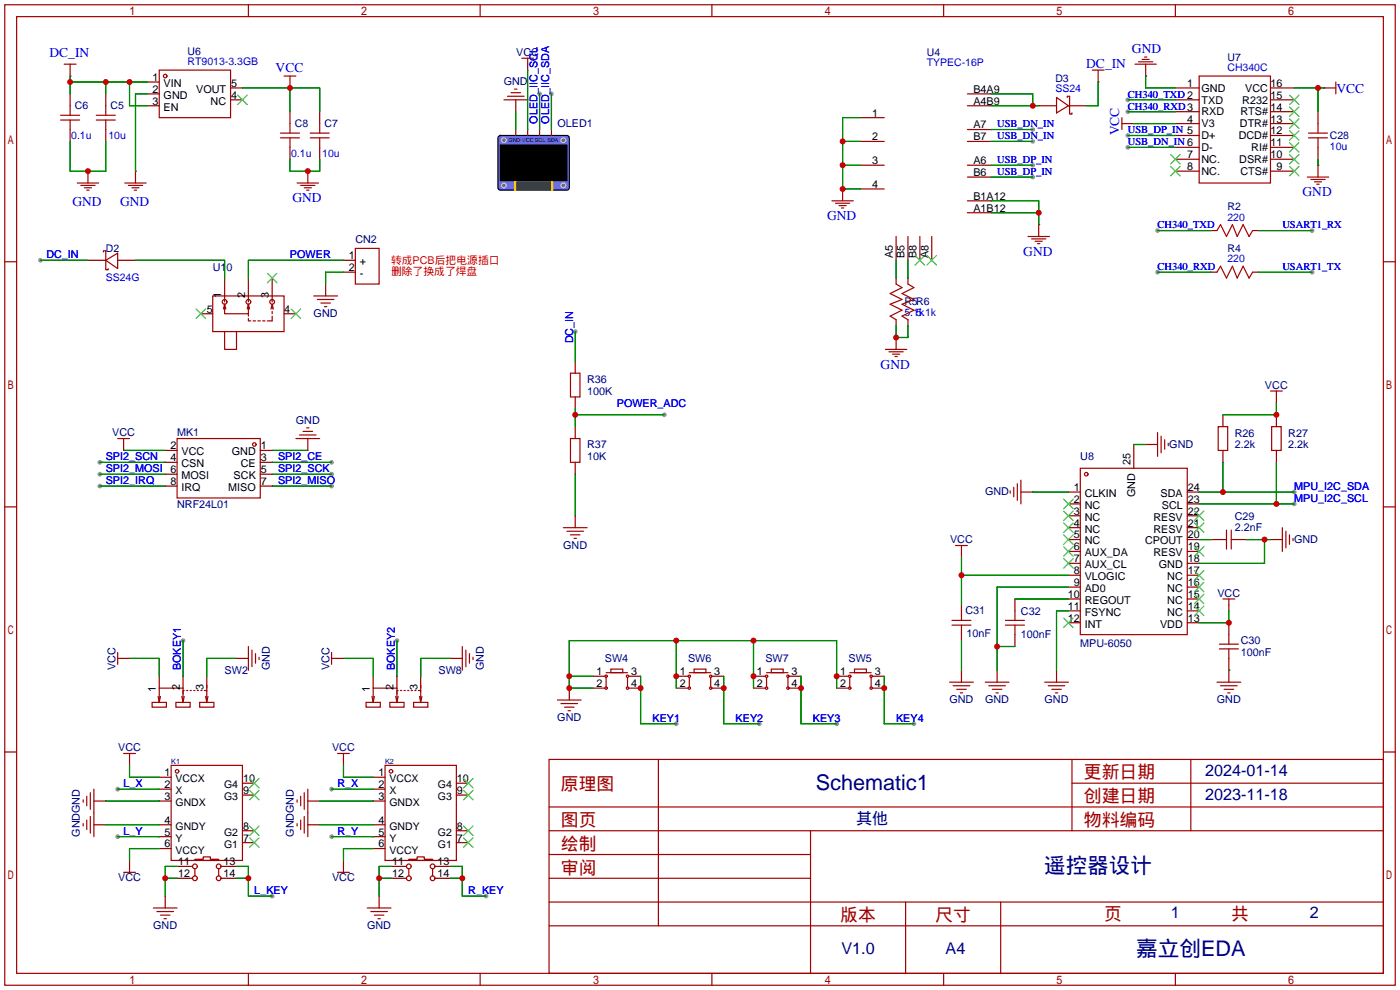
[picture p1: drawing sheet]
<svg xmlns="http://www.w3.org/2000/svg" width="299mm" height="212mm" viewBox="0 0 299 212" stroke-linecap="round" stroke-linejoin="round" font-family="sans-serif">
<g fill="#999">
<circle cx="25.1" cy="178.8" r=".51"/>
<circle cx="25.1" cy="168.7" r=".51"/>
<circle cx="58.2" cy="191.5" r=".51"/>
<circle cx="70.9" cy="178.8" r=".51"/>
<circle cx="70.9" cy="168.7" r=".51"/>
<circle cx="103.9" cy="191.5" r=".51"/>
<circle cx="220.7" cy="27.7" r=".51"/>
<circle cx="220.7" cy="30.2" r=".51"/>
<circle cx="220.7" cy="35.3" r=".51"/>
<circle cx="220.7" cy="37.8" r=".51"/>
<circle cx="241" cy="21.3" r=".51"/>
<circle cx="241" cy="23.9" r=".51"/>
<circle cx="241" cy="29" r=".51"/>
<circle cx="241" cy="31.5" r=".51"/>
<circle cx="280.4" cy="49.3" r=".51"/>
<circle cx="247.4" cy="49.3" r=".51"/>
<circle cx="247.4" cy="58.2" r=".51"/>
<circle cx="280.4" cy="58.2" r=".51"/>
<circle cx="8.6" cy="55.6" r=".51"/>
<circle cx="276.6" cy="105.2" r=".51"/>
<circle cx="276.6" cy="107.7" r=".51"/>
<circle cx="122.9" cy="70.9" r=".51"/>
<circle cx="142" cy="88.6" r=".51"/>
<circle cx="39.1" cy="136.9" r=".51"/>
<circle cx="21.3" cy="98.8" r=".51"/>
<circle cx="21.3" cy="101.3" r=".51"/>
<circle cx="21.3" cy="103.9" r=".51"/>
<circle cx="70.9" cy="98.8" r=".51"/>
<circle cx="70.9" cy="101.3" r=".51"/>
<circle cx="70.9" cy="103.9" r=".51"/>
<circle cx="144.5" cy="154.7" r=".51"/>
<circle cx="162.3" cy="154.7" r=".51"/>
<circle cx="178.8" cy="154.7" r=".51"/>
<circle cx="195.3" cy="154.7" r=".51"/>
<circle cx="115.3" cy="20.1" r=".51"/>
<circle cx="117.9" cy="20.1" r=".51"/>
<circle cx="84.8" cy="136.9" r=".51"/>
</g>
<g fill="none" stroke="#a10000" stroke-width=".25">
<path d="M1 1h297.2v209.6h-297.2zM3.6 3.6h292.1v204.4h-292.1zM13.7 13.7h2.6M15 13.7v2.6M34 15h15.3v10.1h-15.3zM53.1 1v2.6M60.7 16.3h2.5M62 16.3v2.5M102.6 1v2.6M152.1 1v2.6M201.7 1v2.6M233.4 15h2.6"/>
<path d="M234.7 15v2.5M242.6 13.7h4.5M243.3 13.2h3.1M244.1 12.7h1.5M244.6 12.2h.5M244.9 13.7v2.6M251.2 1v2.6M256.3 16.3h15.2v22.8h-15.2zM283 18.8h2.5M285.5 17.5v2.6M13 25.7h4M13 24.6h4"/>
<path d="M15 22.6v2M15 25.7v2M16.5 39.1h4.6M17.3 39.6h3M18.8 36.6v2.5M20.6 25.7h4M20.6 24.6h4M22.6 22.6v2M22.6 25.7v2M26.7 39.1h4.5M27.4 39.6h3.1M29 36.6v2.5"/>
<path d="M59.9 29.5h4.1M59.9 28.4h4.1M62 26.4v2M62 29.5v2M63.5 39.1h4.6M64.3 39.6h3M65.8 36.6v2.5M66.3 29.5h4.1M66.3 28.4h4.1M68.3 26.4v2M68.3 29.5v2M225.8 20.8l2.5 1.8-2.5 1.5z"/>
<path d="M228.1 20.8v-.2h.5v3.8h.5v-.3M239.8 26.4h2.5M239.8 25.1v2.6M279.4 37.8h4.6M279.7 29.5h4M279.7 28.4h4M280.2 38.4h3M280.9 38.9h1.5M281.4 39.4h.5M281.7 26.4v2M281.7 29.5v2M281.7 35.3v2.5"/>
<path d="M1 55.9h2.6M18 40.1h1.6M18.5 40.6h.5M22.1 53.8v-.2h.5v4.1h.5v-.3M22.6 55.6l2.5-1.5v3.3zM28.2 40.1h1.5M28.7 40.6h.5M65 40.1h1.5M65.5 40.6h.5M75.9 53.1h5.1v7.6h-5.1zM177.8 42.9h4.6M178.6 43.4h3"/>
<path d="M179.3 43.9h1.5M179.8 44.4h.5M180.1 40.4v2.5M219.7 50.5h4.6M220.5 51.1h3M221.2 51.6h1.6M221.7 52.1h.5M222 48v2.5M260.1 49.3l.8-1.3 1.2 2.5 1.3-2.5 1 2.5 1.3-2.5 1.3 2.5 .7-1.2M260.1 58.2l.8-1.3 1.2 2.5 1.3-2.5 1 2.5 1.3-2.5 1.3 2.5 .7-1.2M295.7 55.9h2.5M45.5 63.2h15.2v7.7h-15.2z"/>
<path d="M48 70.9v3.8h2.5v-3.8M48 65v2.1h5.1v-2.1M48 65l-.2 1M48 65l.3 1M53.1 68.1v.5h.5M53.1 67.1v.5M53.1 65l-.3 1M53.1 65l.2 1M54.1 68.6h.5M55.1 68.6h.5M56.1 68.6h.5M57.9 66l.3-1 .2 1"/>
<path d="M58.2 67.6v1h-1.1M58.2 65.5v.5M58.2 66.5v.6M67.1 63.2h5M67.8 64h3.6M68.6 64.8h2M69.3 65.5h.5M121.9 79.8h2.1v5h-2.1zM189.2 74.7h4.6M190 75.2h3M190.8 75.7h1.5M191.3 76.2h.5"/>
<path d="M191.5 60.7l1.3 .8-2.6 1.2 2.6 1.3-2.6 1 2.6 1.3-2.6 1.3 1.3 .7M191.5 72.1v2.6M194.1 60.7l1.2 .8-2.5 1.2 2.5 1.3-2.5 1 2.5 1.3-2.5 1.3 1.3 .7M25.1 93.7h2.6M26.4 93.7v1.3M63.2 93.7h5.1M64 93h3.6M64.8 92.2h2M65.5 91.4h.5M121.9 93.7h2.1v5.1h-2.1zM247.4 92.5v5M248.2 93.2v3.6"/>
<path d="M248.9 94v2M249.7 94.7v.5M260.3 91.2h2.1v5.1h-2.1zM271.8 91.2h2v5.1h-2zM1 108.3h2.6M120.4 112.8h5.1M121.2 113.5h3.5M121.9 114.3h2.1M122.7 115.1h.5M204.2 116.6h2.6M205.5 116.6v1.3M215.9 104.9v.5"/>
<path d="M216.7 104.1v2.1M217.4 103.4v3.5M218.2 102.6v5.1M230.9 100.1h22.8v35.5h-22.8zM261.4 115.3h.7M262.1 113.3v4M263.1 113.3v4M263.1 115.3h.8M274.1 112.8v5.1M274.8 113.5v3.6M275.6 114.3v2M276.4 115.1v.5"/>
<path d="M295.7 108.3h2.5M25.1 139.4v2.6M53.1 138.2v5.1M53.8 138.9v3.6M54.6 139.7v2M203.5 133.6h4M203.5 132.6h4M205.5 131.8v.8M205.5 133.6v.8M214.9 133.6h4M214.9 132.6h4M216.9 130.6v2"/>
<path d="M216.9 133.6v2M260.6 138.7h4.1M260.6 137.7h4.1M261.4 128h2.5M262.6 128v1.3M262.6 135.6v2.1M262.6 138.7v2M25.1 140.7h1.3M32.5 150.1h3.1v1h-3.1zM33.8 148.8l.2 1.3M34.3 148.8l-.3 1.3M37.6 150.1h3v1h-3z"/>
<path d="M38.9 148.8l.2 1.3 .3-1.3M39.1 148.3v-1.2h-5.1v3M39.4 147.6h-.3v2M39.9 147.6h.2M40.6 147.6h.3M41.4 147.6h.3M42.2 147.6h.2M42.7 150.1h3v1h-3zM42.9 147.6h.3M43.7 147.6h.5v2M43.9 148.8l.3 1.3 .2-1.3M44.2 146.4v1.3"/>
<path d="M55.4 140.5v.5M119.1 149.6h5.1M119.9 150.4h3.5M120.6 151.1h2.1M121.4 151.9h.5M129.5 143.8h4.6M129.5 144.8v2M130.6 143h2.5v.8h-2.5zM134.1 144.8v2M147.3 143.8h4.6M147.3 144.8v2M148.3 143h2.6v.8h-2.6z"/>
<path d="M151.9 144.8v2M163.8 143.8h4.6M163.8 144.8v2M164.8 143h2.6v.8h-2.6zM168.4 144.8v2M181.6 143.8h4.6M181.6 144.8v2M182.6 143h2.6v.8h-2.6zM186.2 144.8v2M202.9 145.8h5.1M203.7 146.6h3.6M204.5 147.3h2"/>
<path d="M205.2 148.1h.5M210.6 145.8h5M211.3 146.6h3.6M212.1 147.3h2M212.9 148.1h.5M223.3 145.8h5M224 146.6h3.6M224.8 147.3h2M225.6 148.1h.5M260.1 145.8h5.1M260.9 146.6h3.5M261.6 147.3h2.1"/>
<path d="M262.4 148.1h.5M1 160.7h2.6M17.8 170.9v.6M17.8 176v.5M18.5 170.2v2M18.5 175.3v2M19.3 169.4v3.6M19.3 174.5v3.6M20.1 168.7v10.1M26.4 161h2.6M27.7 161v1.3M36.6 163.6h15.2v20.3h-15.2z"/>
<path d="M63.5 170.9v.6M63.5 176v.5M64.3 170.2v2M64.3 175.3v2M65 169.4v3.6M65 174.5v3.6M65.8 168.7v10.1M72.1 161h2.6M73.4 161v1.3M82.3 163.6h15.2v20.3h-15.2zM117.3 162.3h178.4v45.7h-178.4zM117.3 177.5h178.4"/>
<path d="M117.3 172.5h178.4M140.7 162.3v35.6M173.2 177.5v30.5M229.1 162.3v15.2M229.1 167.4h66.6M254.5 162.3v15.2M295.7 160.7h2.5M26.4 186.4h2.6M27.7 185.2v1.2M32.8 194.1h5M33.5 194.8h3.6M34.3 195.6h2"/>
<path d="M35.1 196.3h.5M41.7 183.6h1.7v-.5h1.6v.5h1.7v.3h-5zM41.7 185.7v1.5M46.7 185.7v1.5M72.1 186.4h2.6M73.4 185.2v1.2M78.5 194.1h5.1M79.2 194.8h3.6M80 195.6h2M80.8 196.3h.5M87.4 183.6h1.8v-.5h1.5v.5h1.8v.3h-5.1zM87.4 185.7v1.5"/>
<path d="M92.5 185.7v1.5M117.3 182.6h55.9M117.3 197.9h178.4M117.3 192.8h178.4M117.3 187.7h55.9M193.5 192.8v15.2M213.9 192.8v15.2M53.1 208v2.6M102.6 208v2.6M152.1 208v2.6M201.7 208v2.6M251.2 208v2.6"/>
<circle cx="35.3" cy="16.3" r=".38"/>
<circle cx="48" cy="64.5" r=".51"/>
<circle cx="53.1" cy="64.5" r=".51"/>
<circle cx="58.2" cy="64.5" r=".51"/>
<circle cx="232.2" cy="101.3" r=".38"/>
<circle cx="129.5" cy="144.5" r=".25"/>
<circle cx="129.5" cy="147.1" r=".25"/>
<circle cx="134.1" cy="147.1" r=".25"/>
<circle cx="134.1" cy="144.5" r=".25"/>
<circle cx="147.3" cy="147.1" r=".25"/>
<circle cx="147.3" cy="144.5" r=".25"/>
<circle cx="151.9" cy="144.5" r=".25"/>
<circle cx="151.9" cy="147.1" r=".25"/>
<circle cx="163.8" cy="147.1" r=".25"/>
<circle cx="163.8" cy="144.5" r=".25"/>
<circle cx="168.4" cy="144.5" r=".25"/>
<circle cx="168.4" cy="147.1" r=".25"/>
<circle cx="181.6" cy="147.1" r=".25"/>
<circle cx="181.6" cy="144.5" r=".25"/>
<circle cx="186.2" cy="144.5" r=".25"/>
<circle cx="186.2" cy="147.1" r=".25"/>
<circle cx="37.8" cy="164.8" r=".38"/>
<circle cx="83.6" cy="164.8" r=".38"/>
<circle cx="41.7" cy="187.7" r=".51"/>
<circle cx="41.7" cy="185.2" r=".51"/>
<circle cx="46.7" cy="187.7" r=".51"/>
<circle cx="46.7" cy="185.2" r=".51"/>
<circle cx="87.4" cy="187.7" r=".51"/>
<circle cx="87.4" cy="185.2" r=".51"/>
<circle cx="92.5" cy="187.7" r=".51"/>
<circle cx="92.5" cy="185.2" r=".51"/>
</g>
<g fill="none" stroke="#870000" stroke-width=".25">
<path d="M15 16.3h.1M31.5 17.5h2.5M49.3 18.8h2.5M62 18.8h.1M234.7 17.5h.1M244.9 16.3h.1M251.2 18.8h5.1M271.5 18.8h5.1M283 18.8h.1M15 20.1v2.5M15 27.7v2.5M18.8 36.6h.1"/>
<path d="M22.6 20.1v2.5M22.6 27.7v2.5M29 36.6h.1M31.5 20.1h2.5M31.5 22.6h2.5M49.3 21.3h2.5M62 23.9v2.5M62 31.5v2.5M65.8 36.6h.1M68.3 23.9v2.5M68.3 31.5v2.5M183.9 30.2h5.1"/>
<path d="M183.9 35.3h5.1M183.9 25.1h5.1M206.8 20.1h5M206.8 22.6h5M206.8 27.7h5M206.8 30.2h5M206.8 35.3h5M206.8 37.8h5M222 22.6h3.8M228.3 22.6h3.9M242.3 26.4h.1M251.2 21.3h5.1"/>
<path d="M251.2 23.9h5.1M251.2 26.4h5.1M251.2 29h5.1M251.2 31.5h5.1M251.2 34h5.1M251.2 36.6h5.1M271.5 21.3h5.1M271.5 23.9h5.1M271.5 26.4h5.1M271.5 29h5.1M271.5 31.5h5.1M271.5 34h5.1"/>
<path d="M271.5 36.6h5.1M281.7 35.3h.1M281.7 23.9v2.5M281.7 31.5v2.5M18.8 55.6h3.8M25.1 55.6h3.9M48 59.4v5.1M53.1 59.4v5.1M58.2 59.4v5.1M73.4 58.2h2.5M73.4 55.6h2.5M180.1 40.4h.1"/>
<path d="M183.9 40.4h5.1M191.5 50.5v5.1M191.5 59.4v1.3M194.1 50.5v5.1M194.1 59.4v1.3M196.6 50.5v5.1M199.1 50.5v5.1M206.8 42.9h5M206.8 45.5h5M222 48h.1M258.8 49.3h1.3M258.8 58.2h1.3"/>
<path d="M267.7 49.3h1.3M267.7 58.2h1.3M42.9 67.1h2.6M60.7 67.1h2.5M69.6 60.7v2.5M122.9 77.2v2.6M191.5 72.1h.1M191.5 68.3v1.3M194.1 68.3v1.3M26.4 95v1.3M65.8 93.7v2.6M122.9 84.8v2.6"/>
<path d="M122.9 91.2v2.5M122.9 98.8v2.5M242.3 95v5.1M244.9 95h2.5M261.4 88.6v2.6M261.4 96.3v2.5M272.8 88.6v2.6M272.8 96.3v2.5M122.9 110.2v2.6M205.5 117.9v1.2M218.2 105.2h2.5M228.3 105.2h2.6"/>
<path d="M228.3 107.7h2.6M228.3 110.2h2.6M228.3 112.8h2.6M228.3 115.3h2.6M228.3 117.9h2.6M253.7 105.2h2.6M253.7 107.7h2.6M253.7 110.2h2.6M253.7 112.8h2.6M253.7 115.3h2.6M253.7 117.9h2.6M258.8 115.3h2.6"/>
<path d="M263.9 115.3h2.5M271.5 115.3h2.6M205.5 129.3v2.5M205.5 134.4v2.5M216.9 128v2.6M216.9 135.6v2.6M228.3 120.4h2.6M228.3 122.9h2.6M228.3 125.5h2.6M228.3 128h2.6M228.3 130.6h2.6M228.3 133.1h2.6"/>
<path d="M253.7 120.4h2.6M253.7 122.9h2.6M253.7 125.5h2.6M253.7 128h2.6M253.7 130.6h2.6M253.7 133.1h2.6M262.6 129.3v1.3M262.6 133.1v2.5M26.4 140.7h1.3M34 144.5v2.6M39.1 144.5v2.6M44.2 144.5v2.6"/>
<path d="M50.5 140.7h2.6M121.7 147.1v2.5M126.7 147.1h2.6M126.7 144.5h2.6M134.4 147.1h2.5M134.4 144.5h2.5M144.5 147.1h2.6M144.5 144.5h2.6M152.1 147.1h2.6M152.1 144.5h2.6M161 147.1h2.6M161 144.5h2.6"/>
<path d="M168.7 147.1h2.5M168.7 144.5h2.5M178.8 147.1h2.6M178.8 144.5h2.6M186.4 147.1h2.6M186.4 144.5h2.6M205.5 143.3v2.5M213.1 143.3v2.5M225.8 143.3v2.5M262.6 140.7v5.1M20.1 171.2h2.5M20.1 176.3h2.5"/>
<path d="M27.7 162.3v1.3M34 166.1h2.6M34 168.7h2.6M34 171.2h2.6M34 178.8h2.6M34 176.3h2.6M51.8 177.5h2.6M51.8 169.9h2.6M51.8 167.4h2.6M65.8 171.2h2.5M65.8 176.3h2.5M73.4 162.3v1.3"/>
<path d="M79.8 166.1h2.5M79.8 168.7h2.5M79.8 171.2h2.5M79.8 178.8h2.5M79.8 176.3h2.5M97.5 177.5h2.6M97.5 169.9h2.6M97.5 167.4h2.6M27.7 183.9v1.3M34 181.4h2.6M35.3 191.5v2.6M37.8 187.7h3.3"/>
<path d="M37.8 185.2h3.3M47.2 187.7h3.3M47.2 185.2h3.3M51.8 180.1h2.6M73.4 183.9v1.3M79.8 181.4h2.5M81 191.5v2.6M83.6 187.7h3.3M83.6 185.2h3.3M93 187.7h3.3M93 185.2h3.3M97.5 180.1h2.6"/>
</g>
<g fill="none" stroke="#3c3" stroke-width=".25">
<path d="M50.8 20.3l2 2.1M52.8 20.3l-2 2.1M250.2 35.6l2 2M250.2 33l2 2.1M252.2 35.6l-2 2M252.2 33l-2 2.1M275.6 20.3l2 2.1M275.6 22.9l2 2M275.6 25.4l2 2M275.6 27.9l2 2.1M275.6 30.5l2 2M275.6 33l2 2.1"/>
<path d="M275.6 35.6l2 2M277.6 20.3l-2 2.1M277.6 22.9l-2 2M277.6 25.4l-2 2M277.6 27.9l-2 2.1M277.6 30.5l-2 2M277.6 33l-2 2.1M277.6 35.6l-2 2M57.1 58.4l2.1 2.1M59.2 58.4l-2.1 2.1M195.6 54.6l2 2M197.6 54.6l-2 2"/>
<path d="M198.1 54.6l2.1 2M200.2 54.6l-2.1 2M41.9 66l2 2.1M43.9 66l-2 2.1M62.2 66l2.1 2.1M64.3 66l-2.1 2.1M227.3 106.7l2.1 2M227.3 109.2l2.1 2.1M227.3 111.8l2.1 2M227.3 114.3l2.1 2M227.3 116.8l2.1 2.1M227.3 119.4l2.1 2"/>
<path d="M229.4 106.7l-2.1 2M229.4 109.2l-2.1 2.1M229.4 111.8l-2.1 2M229.4 114.3l-2.1 2M229.4 116.8l-2.1 2.1M229.4 119.4l-2.1 2M255.3 116.8l2 2.1M255.3 111.8l2 2M255.3 109.2l2 2.1M257.3 116.8l-2 2.1M257.3 111.8l-2 2M257.3 109.2l-2 2.1"/>
<path d="M227.3 132.1l2.1 2M229.4 132.1l-2.1 2M255.3 129.5l2 2.1M255.3 127l2 2M255.3 124.5l2 2M255.3 121.9l2 2.1M257.3 129.5l-2 2.1M257.3 127l-2 2M257.3 124.5l-2 2M257.3 121.9l-2 2.1M53.3 179.1l2.1 2M53.3 176.5l2.1 2.1"/>
<path d="M53.3 168.9l2.1 2M53.3 166.4l2.1 2M55.4 179.1l-2.1 2M55.4 176.5l-2.1 2.1M55.4 168.9l-2.1 2M55.4 166.4l-2.1 2M99.1 179.1l2 2M99.1 176.5l2 2.1M99.1 168.9l2 2M99.1 166.4l2 2M101.1 179.1l-2 2M101.1 176.5l-2 2.1"/>
<path d="M101.1 168.9l-2 2M101.1 166.4l-2 2"/>
</g>
<g fill="none" stroke="#008700" stroke-width=".25">
<path d="M15 17.5h16.5M15 16.3v3.8M22.6 17.5v2.6M27.7 17.5v5.1h3.8M51.8 18.8h16.5v5.1M62 18.8v5.1M234.7 17.5v5.1h-2.5M244.9 16.3v2.5h6.3M276.6 18.8h6.4M281.7 18.8v5.1M15 30.2v6.4h7.6v-6.4M31.5 20.1h-2.5v16.5"/>
<path d="M62 34v2.6h6.3v-2.6M180.1 30.2h3.8M180.1 35.3h3.8M183.9 25.1h-3.8v15.3h3.8M211.8 22.6h10.2M211.8 20.1h8.9v2.5M211.8 27.7h8.9M211.8 30.2h8.9M211.8 35.3h8.9M211.8 37.8h8.9M241 21.3h10.2M241 23.9h10.2"/>
<path d="M241 29h10.2M241 31.5h10.2M242.3 26.4h8.9M281.7 34v1.3M8.6 55.6h10.2M29 55.6h19v3.8M73.4 55.6h-20.3v3.8M73.4 58.2h-3.8v2.5M191.5 55.6v3.8M194.1 55.6v3.8M211.8 42.9h10.2v5.1M211.8 45.5h10.2"/>
<path d="M247.4 49.3h11.4M247.4 58.2h11.4M269 49.3h11.4M269 58.2h11.4M122.9 70.9v6.3M191.5 69.6v2.5h2.6v-2.5M21.3 98.8h14M26.4 96.3h8.9M58.2 96.3h7.6M58.2 98.8h12.7M122.9 87.4v3.8M122.9 88.6h19.1"/>
<path d="M242.3 95h2.6M261.4 98.8v6.4M272.8 86.1v2.5h-11.4M272.8 98.8v8.9M21.3 101.3h14M21.3 103.9h14M58.2 101.3h12.7M58.2 103.9h12.7M122.9 101.3v8.9M205.5 119.1v10.2M220.7 105.2h7.6M256.3 115.3h2.5"/>
<path d="M256.3 105.2h20.3M256.3 107.7h20.3M266.4 115.3h5.1M270.3 115.3v5.1h-14M39.1 136.9v7.6M144.5 136.9v10.2M161 136.9v10.2M205.5 136.9v6.4M205.5 122.9h22.8M213.1 138.2h3.8M216.9 128h11.4M228.3 130.6h-2.5v12.7"/>
<path d="M228.3 125.5h-15.2v17.8M262.6 130.6v2.5h-6.3M27.7 140.7h6.3v3.8M50.5 140.7h-6.3v3.8M121.7 144.5h5M126.7 147.1h-5v-10.2h57.1v10.2M136.9 144.5v10.2h7.6M154.7 144.5v10.2h7.6M171.2 144.5v10.2h7.6M189 144.5v10.2h6.3M262.6 143.3h.1M22.6 171.2h11.4"/>
<path d="M22.6 176.3h11.4M25.1 178.8h8.9M25.1 168.7h8.9M27.7 163.6v2.5h6.3M68.3 171.2h11.5M68.3 176.3h11.5M70.9 178.8h8.9M70.9 168.7h8.9M73.4 163.6v2.5h6.4M34 181.4h-6.3v2.5M35.3 187.7h2.5M37.8 185.2h-2.5v6.3"/>
<path d="M50.5 187.7h2.6M50.5 185.2h2.6v6.3h5.1M79.8 181.4h-6.4v2.5M81 187.7h2.6M83.6 185.2h-2.6v6.3M96.3 187.7h2.5M96.3 185.2h2.5v6.3h5.1"/>
</g>
<path d="M110.5 38.6h7.4v2h-7.4z" fill="#21212e" stroke="#6e4717" stroke-width=".25"/>
<path d="M106.5 29.2l.4-.2h14.5l.3 .5-.1 10.9-.4 .2h-14.5l-.3-.5z" fill="#39f" stroke="#000" stroke-width=".25"/>
<path d="M106.9 31h14.3v7.6h-14.3z" fill="#000" stroke="#000" stroke-width=".25"/>
<path d="M110 38.9h8.1v1.7h-8.1z" fill="#fc0" stroke="#fc0" stroke-width=".25"/>
<path d="M110.5 38.9h7.1v1.7h-7.1z" fill="#333" stroke="#333" stroke-width=".25"/>
<g fill="#666" stroke="#ccc" stroke-width=".25">
<circle cx="120.4" cy="30" r=".51"/>
<circle cx="107.7" cy="30" r=".51"/>
<circle cx="107.7" cy="39.6" r=".51"/>
<circle cx="120.4" cy="39.6" r=".51"/>
</g>
<g fill="none" stroke="#870000" stroke-width=".25">
<path d="M112.8 13.7v1.3M110.2 21.3v2.6M110.2 27.7v1.3M112.8 27.7v1.3M115.3 27.7v1.3M117.9 27.7v1.3M35.3 96.3h2.5M35.3 98.8h2.5M55.6 96.3h2.6M55.6 98.8h2.6M272.8 84.8v1.3M35.3 103.9h2.5"/>
<path d="M35.3 101.3h2.5M55.6 103.9h2.6M55.6 101.3h2.6M72.1 140.7h1.3M79.8 144.5v2.6M84.8 144.5v2.6M89.9 144.5v2.6M96.3 140.7h2.5"/>
</g>
<g fill="none" stroke="#a10000" stroke-width=".25">
<path d="M109.2 19.8h2.1M110 19.1h.5M111.5 12.4h2.5M112.8 12.4v1.3M107.7 21.3h5.1M108.5 20.6h3.5M37.8 93.7h17.8v12.7h-17.8zM271.5 83.6h2.6M272.8 83.6v1.2M70.9 139.4v2.6M98.8 138.2v5.1M99.6 138.9v3.6"/>
<path d="M100.3 139.7v2M70.9 140.7h1.2M78.2 150.1h3.1v1h-3.1zM79.5 148.8l.3 1.3M80 148.8l-.2 1.3M83.3 150.1h3.1v1h-3.1zM84.6 148.8l.2 1.3 .3-1.3M84.8 148.3v-1.2h-5v3M85.1 147.6h-.3v2M85.6 147.6h.3M86.4 147.6h.2M87.1 147.6h.3"/>
<path d="M87.9 147.6h.2M88.4 150.1h3v1h-3zM88.6 147.6h.3M89.4 147.6h.5v2M89.7 148.8l.2 1.3 .3-1.3M89.9 146.4v1.3M101.1 140.5v.5"/>
<circle cx="54.4" cy="95" r=".38"/>
</g>
<path d="M112.8 15v12.7M110.2 23.9v3.8M115.3 20.1v7.6M117.9 20.1v7.6M84.8 136.9v7.6M73.4 140.7h6.4v3.8M96.3 140.7h-6.4v3.8" fill="none" stroke="#008700" stroke-width=".25"/>
<g fill="#c00">
<circle cx="35.3" cy="187.7" r=".63"/>
<circle cx="53.1" cy="187.7" r=".63"/>
<circle cx="81" cy="187.7" r=".63"/>
<circle cx="98.8" cy="187.7" r=".63"/>
<circle cx="22.6" cy="17.5" r=".63"/>
<circle cx="15" cy="17.5" r=".63"/>
<circle cx="27.7" cy="17.5" r=".63"/>
<circle cx="65.8" cy="36.6" r=".63"/>
<circle cx="62" cy="18.8" r=".63"/>
<circle cx="18.8" cy="36.6" r=".63"/>
<circle cx="191.5" cy="72.1" r=".63"/>
<circle cx="220.7" cy="22.6" r=".63"/>
<circle cx="180.1" cy="40.4" r=".63"/>
<circle cx="180.1" cy="35.3" r=".63"/>
<circle cx="180.1" cy="30.2" r=".63"/>
<circle cx="222" cy="45.5" r=".63"/>
<circle cx="281.7" cy="18.8" r=".63"/>
<circle cx="270.3" cy="115.3" r=".63"/>
<circle cx="205.5" cy="122.9" r=".63"/>
<circle cx="262.6" cy="133.1" r=".63"/>
<circle cx="213.1" cy="138.2" r=".63"/>
<circle cx="261.4" cy="105.2" r=".63"/>
<circle cx="272.8" cy="107.7" r=".63"/>
<circle cx="122.9" cy="88.6" r=".63"/>
<circle cx="272.8" cy="88.6" r=".63"/>
<circle cx="136.9" cy="147.1" r=".63"/>
<circle cx="154.7" cy="147.1" r=".63"/>
<circle cx="171.2" cy="147.1" r=".63"/>
<circle cx="189" cy="147.1" r=".63"/>
<circle cx="161" cy="136.9" r=".63"/>
<circle cx="178.8" cy="144.5" r=".63"/>
<circle cx="144.5" cy="144.5" r=".63"/>
<circle cx="144.5" cy="136.9" r=".63"/>
<circle cx="121.7" cy="144.5" r=".63"/>
<circle cx="161" cy="144.5" r=".63"/>
<circle cx="121.7" cy="147.1" r=".63"/>
</g>
<g font-size="4.6" fill="#000080">
<text x="174.4" y="168.8">Schematic1</text>
<text x="223.1" y="186.6">遥控器设计</text>
<text x="242.8" y="204.3">嘉立创EDA</text>
</g>
<g font-size="3.8" fill="#a00000">
<text x="231.6" y="166.4">更新日期</text>
<text x="119.9" y="168.9">原理图</text>
<text x="231.6" y="171.5">创建日期</text>
<text x="119.9" y="176.5">图页</text>
<text x="231.6" y="176.5">物料编码</text>
<text x="119.9" y="181.6">绘制</text>
<text x="119.9" y="186.7">审阅</text>
<text x="179.6" y="196.9">版本</text>
<text x="199.9" y="196.9">尺寸</text>
<text x="236" y="196.6">页</text>
<text x="263.1" y="196.6">共</text>
</g>
<g font-size="3.5" fill="#000080">
<text x="257.6" y="165.9">2024-01-14</text>
<text x="257.6" y="171">2023-11-18</text>
<text x="183" y="176">其他</text>
<text x="250.2" y="196.1">1</text>
<text x="280" y="196.1">2</text>
<text x="179.8" y="204">V1.0</text>
<text x="202.1" y="204">A4</text>
</g>
<g font-size="2.9" fill="#00f">
<text x="241.9" y="11.3">GND</text>
<text x="10.6" y="12.2">DC_IN</text>
<text x="58.9" y="15.5">VCC</text>
<text x="232.2" y="14.5">DC_IN</text>
<text x="285.6" y="19.9">VCC</text>
<text x="239.2" y="29" transform="rotate(-90 239.2 29)">VCC</text>
<text x="278.4" y="42">GND</text>
<text x="15.5" y="44">GND</text>
<text x="25.7" y="44">GND</text>
<text x="62.5" y="43.2">GND</text>
<text x="176.8" y="47">GND</text>
<text x="218.7" y="54.7">GND</text>
<text x="188.2" y="78.8">GND</text>
</g>
<g font-size="2.3" fill="#000080">
<text x="110.3" y="12">VCC</text>
<text x="107.7" y="18.2">GND</text>
<text x="119.1" y="27.2">OLED1</text>
<text x="75.9" y="52">CN2</text>
<text x="45.5" y="57.9">U10</text>
<text x="67" y="67.7">GND</text>
<text x="125.5" y="81.8">R36</text>
<text x="270.4" y="83.1">VCC</text>
<text x="125.5" y="84.4">100K</text>
<text x="24" y="93.3">VCC</text>
<text x="37.8" y="93.3">MK1</text>
<text x="63.2" y="90.6">GND</text>
<text x="125.5" y="95.8">R37</text>
<text x="249.9" y="95.7">GND</text>
<text x="263.9" y="93.3">R26</text>
<text x="263.9" y="95.8">2.2k</text>
<text x="275.3" y="93.3">R27</text>
<text x="275.3" y="95.8">2.2k</text>
<text x="125.5" y="98.3">10K</text>
<text x="230.9" y="98.3">U8</text>
<text x="210.5" y="105.8">GND</text>
<text x="37.8" y="108.5">NRF24L01</text>
<text x="263.9" y="111">C29</text>
<text x="263.9" y="113.6">2.2nF</text>
<text x="120.4" y="117.3">GND</text>
<text x="203" y="116.1">VCC</text>
<text x="276.6" y="116">GND</text>
<text x="206.3" y="131.1">C31</text>
<text x="218.2" y="131.4">C32</text>
<text x="260.2" y="127.6">VCC</text>
<text x="206.6" y="136.2">10nF</text>
<text x="218.2" y="136.4">100nF</text>
<text x="265.2" y="137.7">C30</text>
<text x="24.7" y="143.2" transform="rotate(-90 24.7 143.2)">VCC</text>
<text x="57.7" y="143.3" transform="rotate(-90 57.7 143.3)">GND</text>
<text x="70.4" y="143.2" transform="rotate(-90 70.4 143.2)">VCC</text>
<text x="103.4" y="143.3" transform="rotate(-90 103.4 143.3)">GND</text>
<text x="129.3" y="141.5">SW4</text>
<text x="147.1" y="141.5">SW6</text>
<text x="163.6" y="141.5">SW7</text>
<text x="181.4" y="141.5">SW5</text>
<text x="230.9" y="138.4">MPU-6050</text>
<text x="265.2" y="140.3">100nF</text>
<text x="48" y="144.1">SW2</text>
<text x="93.7" y="144.1">SW8</text>
<text x="119.1" y="154.1">GND</text>
<text x="202.9" y="150.3">GND</text>
<text x="210.5" y="150.3">GND</text>
<text x="223.2" y="150.3">GND</text>
<text x="260.1" y="150.3">GND</text>
<text x="25.2" y="160.6">VCC</text>
<text x="71" y="160.6">VCC</text>
<text x="17.1" y="178.8" transform="rotate(-90 17.1 178.8)">GNDGND</text>
<text x="62.8" y="178.8" transform="rotate(-90 62.8 178.8)">GNDGND</text>
<text x="25.2" y="188.3">VCC</text>
<text x="71" y="188.3">VCC</text>
<text x="32.7" y="198.6">GND</text>
<text x="78.5" y="198.6">GND</text>
</g>
<g font-size="2.3">
<text x="32.6" y="17.3">1</text>
<text x="32.6" y="19.8">2</text>
<text x="32.6" y="22.4">3</text>
<text x="35" y="18.6">VIN</text>
<text x="35" y="21.1">GND</text>
<text x="35" y="23.6">EN</text>
<text x="41.9" y="19.8">VOUT</text>
<text x="45" y="22.4">NC</text>
<text x="49.4" y="21.1">4</text>
<text x="49.4" y="18.6">5</text>
<text x="208" y="19.8">B4A9</text>
<text x="208" y="22.4">A4B9</text>
<text x="253.7" y="18.6">1</text>
<text x="256.8" y="22.1">TXD</text>
<text x="256.8" y="19.6">GND</text>
<text x="265.5" y="22.1">R232</text>
<text x="266.1" y="19.6">VCC</text>
<text x="271.5" y="18.6">16</text>
<text x="271.5" y="21.1">15</text>
<text x="271.5" y="23.6">14</text>
<text x="186.4" y="24.9">1</text>
<text x="186.4" y="30">2</text>
<text x="208" y="27.5">A7</text>
<text x="208" y="30">B7</text>
<text x="253.7" y="26.2">4</text>
<text x="256.8" y="29.7">D+</text>
<text x="256.8" y="27.2">V3</text>
<text x="256.8" y="24.7">RXD</text>
<text x="264.7" y="29.7">DCD#</text>
<text x="265" y="27.2">DTR#</text>
<text x="265.1" y="24.7">RTS#</text>
<text x="271.5" y="26.2">13</text>
<text x="271.5" y="28.7">12</text>
<text x="186.4" y="35.1">3</text>
<text x="208" y="35.1">A6</text>
<text x="253.7" y="33.8">7</text>
<text x="256.8" y="34.8">NC.</text>
<text x="256.8" y="32.3">D-</text>
<text x="264.9" y="34.8">DSR#</text>
<text x="267.4" y="32.3">RI#</text>
<text x="271.5" y="31.3">11</text>
<text x="271.5" y="33.8">10</text>
<text x="186.4" y="40.2">4</text>
<text x="208" y="37.6">B6</text>
<text x="253.7" y="36.3">8</text>
<text x="256.8" y="37.4">NC.</text>
<text x="265.1" y="37.4">CTS#</text>
<text x="272.8" y="36.3">9</text>
<text x="208" y="42.7">B1A12</text>
<text x="208" y="45.2">A1B12</text>
<text x="74.5" y="55.4">1</text>
<text x="74.5" y="57.9">2</text>
<text x="76.9" y="56.7">+</text>
<text x="76.9" y="59.2">-</text>
<text x="190.8" y="55.1" transform="rotate(-90 190.8 55.1)">A5</text>
<text x="193.3" y="55.1" transform="rotate(-90 193.3 55.1)">B5</text>
<text x="195.9" y="55.1" transform="rotate(-90 195.9 55.1)">B8</text>
<text x="198.4" y="55.1" transform="rotate(-90 198.4 55.1)">A8</text>
<text x="47.3" y="63.7" transform="rotate(-90 47.3 63.7)">1</text>
<text x="52.4" y="63.7" transform="rotate(-90 52.4 63.7)">2</text>
<text x="57.4" y="63.7" transform="rotate(-90 57.4 63.7)">3</text>
<text x="44.2" y="66.8">5</text>
<text x="60.7" y="66.8">4</text>
<text x="36.4" y="101.1">6</text>
<text x="36.4" y="98.6">4</text>
<text x="36.4" y="96">2</text>
<text x="38.8" y="99.8">CSN</text>
<text x="38.8" y="97.3">VCC</text>
<text x="49.6" y="97.3">GND</text>
<text x="51.5" y="99.8">CE</text>
<text x="55.8" y="96">1</text>
<text x="55.8" y="98.6">3</text>
<text x="55.8" y="101.1">5</text>
<text x="241.6" y="99.3" transform="rotate(-90 241.6 99.3)">25</text>
<text x="36.4" y="103.7">8</text>
<text x="38.8" y="104.9">IRQ</text>
<text x="38.8" y="102.4">MOSI</text>
<text x="48.8" y="104.9">MISO</text>
<text x="49.9" y="102.4">SCK</text>
<text x="55.8" y="103.7">7</text>
<text x="229.5" y="104.9">1</text>
<text x="229.5" y="107.5">2</text>
<text x="231.8" y="106.2">CLKIN</text>
<text x="242.6" y="106.2" transform="rotate(-90 242.6 106.2)">GND</text>
<text x="248.1" y="106.2">SDA</text>
<text x="253.9" y="107.5">23</text>
<text x="253.9" y="104.9">24</text>
<text x="229.5" y="110">3</text>
<text x="229.5" y="112.5">4</text>
<text x="231.8" y="108.7">NC</text>
<text x="231.8" y="111.3">NC</text>
<text x="231.8" y="113.8">NC</text>
<text x="246.5" y="113.8">RESV</text>
<text x="246.5" y="111.3">RESV</text>
<text x="248.3" y="108.7">SCL</text>
<text x="253.9" y="112.5">21</text>
<text x="253.9" y="110">22</text>
<text x="229.5" y="115.1">5</text>
<text x="229.5" y="117.6">6</text>
<text x="231.8" y="116.4">NC</text>
<text x="231.8" y="118.9">AUX_DA</text>
<text x="244.7" y="116.4">CPOUT</text>
<text x="246.5" y="118.9">RESV</text>
<text x="253.9" y="117.6">19</text>
<text x="253.9" y="115.1">20</text>
<text x="229.5" y="120.2">7</text>
<text x="229.5" y="122.7">8</text>
<text x="229.5" y="125.2">9</text>
<text x="231.8" y="121.4">AUX_CL</text>
<text x="231.8" y="124">VLOGIC</text>
<text x="247.7" y="121.4">GND</text>
<text x="249.5" y="124">NC</text>
<text x="253.9" y="125.2">16</text>
<text x="253.9" y="122.7">17</text>
<text x="253.9" y="120.2">18</text>
<text x="228.2" y="127.8">10</text>
<text x="228.2" y="130.3">11</text>
<text x="231.8" y="126.5">AD0</text>
<text x="231.8" y="129.1">REGOUT</text>
<text x="231.8" y="131.6">FSYNC</text>
<text x="249.5" y="131.6">NC</text>
<text x="249.5" y="129.1">NC</text>
<text x="249.5" y="126.5">NC</text>
<text x="253.9" y="130.3">14</text>
<text x="253.9" y="127.8">15</text>
<text x="228.2" y="132.9">12</text>
<text x="231.8" y="134.1">INT</text>
<text x="247.9" y="134.1">VDD</text>
<text x="253.9" y="132.9">13</text>
<text x="33.3" y="147.8" transform="rotate(-90 33.3 147.8)">1</text>
<text x="38.4" y="147.6" transform="rotate(-90 38.4 147.6)">2</text>
<text x="43.5" y="147.6" transform="rotate(-90 43.5 147.6)">3</text>
<text x="79" y="147.8" transform="rotate(-90 79 147.8)">1</text>
<text x="84.1" y="147.6" transform="rotate(-90 84.1 147.6)">2</text>
<text x="89.2" y="147.6" transform="rotate(-90 89.2 147.6)">3</text>
<text x="127.5" y="146.9">2</text>
<text x="127.5" y="144.3">1</text>
<text x="134.9" y="146.9">4</text>
<text x="134.9" y="144.3">3</text>
<text x="145.3" y="146.9">2</text>
<text x="145.3" y="144.3">1</text>
<text x="152.7" y="146.9">4</text>
<text x="152.7" y="144.3">3</text>
<text x="161.8" y="146.9">2</text>
<text x="161.8" y="144.3">1</text>
<text x="169.2" y="146.9">4</text>
<text x="169.2" y="144.3">3</text>
<text x="179.6" y="146.9">2</text>
<text x="179.6" y="144.3">1</text>
<text x="186.9" y="146.9">4</text>
<text x="186.9" y="144.3">3</text>
<text x="35.2" y="165.9">1</text>
<text x="51.9" y="167.2">10</text>
<text x="80.9" y="165.9">1</text>
<text x="97.7" y="167.2">10</text>
<text x="35.2" y="168.4">2</text>
<text x="35.2" y="171">3</text>
<text x="51.9" y="169.7">9</text>
<text x="80.9" y="168.4">2</text>
<text x="80.9" y="171">3</text>
<text x="97.7" y="169.7">9</text>
<text x="35.2" y="178.6">5</text>
<text x="35.2" y="176">4</text>
<text x="51.9" y="179.9">7</text>
<text x="51.9" y="177.3">8</text>
<text x="80.9" y="178.6">5</text>
<text x="80.9" y="176">4</text>
<text x="97.7" y="179.9">7</text>
<text x="97.7" y="177.3">8</text>
<text x="35.2" y="181.1">6</text>
<text x="38.1" y="184.9">11</text>
<text x="47.8" y="184.9">13</text>
<text x="80.9" y="181.1">6</text>
<text x="83.8" y="184.9">11</text>
<text x="93.5" y="184.9">13</text>
<text x="38.1" y="187.5">12</text>
<text x="47.8" y="187.5">14</text>
<text x="83.8" y="187.5">12</text>
<text x="93.5" y="187.5">14</text>
</g>
<g font-size="2.3" fill="#00f">
<text x="114.9" y="26.4" transform="rotate(-90 114.9 26.4)">OLED_IIC_SCL</text>
<text x="117.4" y="26.4" transform="rotate(-90 117.4 26.4)">OLED_IIC_SDA</text>
<text x="9.9" y="55.2">DC_IN</text>
<text x="62" y="55.2">POWER</text>
<text x="122.5" y="73.4" transform="rotate(-90 122.5 73.4)">DC_IN</text>
<text x="131.8" y="86.9">POWER_ADC</text>
<text x="22.6" y="98.3">SPI2_SCN</text>
<text x="22.6" y="100.9">SPI2_MOSI</text>
<text x="59.4" y="98.3">SPI2_CE</text>
<text x="59.4" y="100.9">SPI2_SCK</text>
<text x="22.6" y="103.4">SPI2_IRQ</text>
<text x="59.4" y="103.4">SPI2_MISO</text>
<text x="276.6" y="104.7">MPU_I2C_SDA</text>
<text x="276.6" y="107.2">MPU_I2C_SCL</text>
<text x="38.7" y="143.3" transform="rotate(-90 38.7 143.3)">BOKEY1</text>
<text x="84.4" y="143.3" transform="rotate(-90 84.4 143.3)">BOKEY2</text>
<text x="139.4" y="154.2">KEY1</text>
<text x="157.2" y="154.2">KEY2</text>
<text x="173.7" y="154.2">KEY3</text>
<text x="191.5" y="154.2">KEY4</text>
<text x="26.4" y="168.2">L_X</text>
<text x="72.1" y="168.2">R_X</text>
<text x="26.4" y="178.4">L_Y</text>
<text x="72.1" y="178.4">R_Y</text>
<text x="54.4" y="191.1">L_KEY</text>
<text x="100.1" y="191.1">R_KEY</text>
</g>
<g font-size="2.3" fill="#f00">
<text x="83.6" y="56.4">转成PCB后把电源插口</text>
<text x="83.6" y="58.7">删除了换成了焊盘</text>
</g>
<g font-size="2.2" fill="#000080">
<text x="40.1" y="11.8">U6</text>
<text x="198.1" y="11.9">U4</text>
<text x="225.6" y="17.5">D3</text>
<text x="262.3" y="13.1">U7</text>
<text x="16" y="23.3">C6</text>
<text x="23.6" y="23.3">C5</text>
<text x="63" y="27.1">C8</text>
<text x="69.3" y="27.1">C7</text>
<text x="284.2" y="29.8">C28</text>
<text x="262.3" y="45">R2</text>
<text x="22.6" y="53.8">D2</text>
<text x="262.3" y="53.8">R4</text>
<text x="193.3" y="65.3">R5R6</text>
</g>
<g font-size="2.2" fill="#00f">
<text x="40.1" y="14">RT9013-3.3GB</text>
<text x="198.1" y="14.1">TYPEC-16P</text>
<text x="262.3" y="15.2">CH340C</text>
<text x="225.6" y="19.7">SS24</text>
<text x="241" y="20.9">CH340_TXD 2</text>
<text x="241" y="23.4">CH340_RXD3</text>
<text x="15.2" y="29.7">0.1u</text>
<text x="23.2" y="29.7">10u</text>
<text x="213.1" y="27.2">USB_DN_IN</text>
<text x="213.1" y="29.8">USB_DN_IN</text>
<text x="241" y="28.5">USB_DP_IN 5</text>
<text x="62.2" y="33.5">0.1u</text>
<text x="68.9" y="33.5">10u</text>
<text x="213.1" y="34.9">USB_DP_IN</text>
<text x="241" y="31">USB_DN_IN 6</text>
<text x="284.2" y="32">10u</text>
<text x="213.1" y="37.4">USB_DP_IN</text>
<text x="262.3" y="47.1">220</text>
<text x="247.4" y="48.8">CH340_TXD</text>
<text x="274.1" y="48.8">USART1_RX</text>
<text x="247.4" y="57.7">CH340_RXD</text>
<text x="262.3" y="56">220</text>
<text x="274.1" y="57.7">USART1_TX</text>
<text x="22.6" y="60.1">SS24G</text>
<text x="193.3" y="67.5">5.1k</text>
<text x="195.8" y="67.5">5.1k</text>
</g>
<g font-size="2.2">
<text x="37.5" y="167.2">VCCX</text>
<text x="83.2" y="167.2">VCCX</text>
<text x="37.5" y="169.7">X</text>
<text x="37.5" y="172.3">GNDX</text>
<text x="47.9" y="171">G3</text>
<text x="47.9" y="168.4">G4</text>
<text x="83.2" y="169.7">X</text>
<text x="83.2" y="172.3">GNDX</text>
<text x="93.6" y="171">G3</text>
<text x="93.6" y="168.4">G4</text>
<text x="37.5" y="179.9">Y</text>
<text x="37.5" y="177.3">GNDY</text>
<text x="47.9" y="178.6">G2</text>
<text x="83.2" y="179.9">Y</text>
<text x="83.2" y="177.3">GNDY</text>
<text x="93.6" y="178.6">G2</text>
<text x="37.5" y="182.4">VCCY</text>
<text x="47.9" y="181.1">G1</text>
<text x="83.2" y="182.4">VCCY</text>
<text x="93.6" y="181.1">G1</text>
</g>
<g font-size="1.6" fill="#000080">
<text x="36.6" y="163.3">K1</text>
<text x="82.3" y="163.3">K2</text>
</g>
<text font-size="1.2" x="108.7" y="30.3">GND VCC SCL SDA</text>
</svg>
